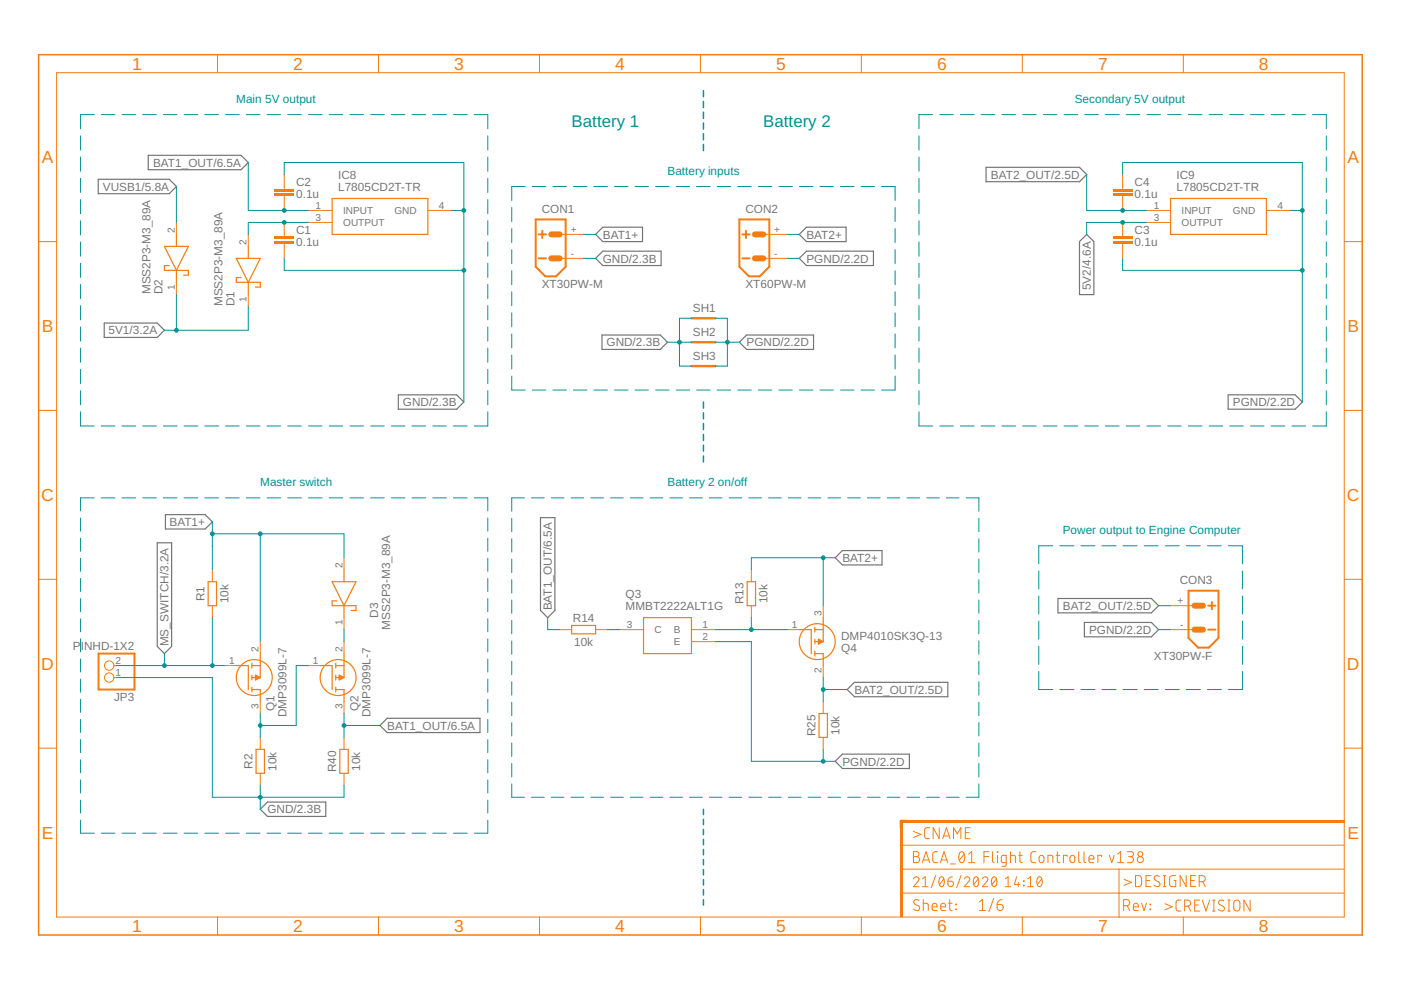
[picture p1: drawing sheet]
<svg xmlns="http://www.w3.org/2000/svg" width="297mm" height="210mm" viewBox="0 0 297 210" stroke-linecap="round" stroke-linejoin="round" font-family="sans-serif">
<g fill="none" stroke="#757575" stroke-width=".25">
<path d="M20.8 38h15.1l1.5 1.5-1.5 1.6h-15.1zM31.4 32.9h19.7l1.5 1.6-1.5 1.5h-19.7zM209.1 35.5h19.8l1.5 1.5-1.5 1.5h-19.8zM126.3 54.8l1.5-1.5h12.4v3h-12.4zM126.3 49.7l1.5-1.5h8.4v3h-8.4zM171 53.3h14.2v3h-14.2l-1.5-1.5zM171 48.2h8.4v3h-8.4l-1.5-1.5zM230.4 49.7l1.5 1.5v11.3h-3v-11.3zM22.1 68.5h11.2l1.6 1.5-1.6 1.5h-11.2zM127.6 71h12.4l1.5 1.6-1.5 1.5h-12.4zM156.8 72.6l1.5-1.6h14.2v3.1h-14.2zM84.5 83.7h12.3l1.5 1.5-1.5 1.6h-12.3z"/>
<path d="M260.4 83.7h14.2l1.5 1.5-1.5 1.6h-14.2zM33.3 115.1h3.1v22l-1.5 1.5-1.6-1.5zM35.1 109.1h8.4l1.5 1.5-1.5 1.6h-8.4zM114.6 109.7h3v19.7l-1.5 1.6-1.5-1.6zM177.1 118.3l1.5-1.6h8.4v3.1h-8.4zM224.3 126.9h19.8l1.5 1.5-1.5 1.5h-19.8zM229.9 132h14.2l1.5 1.5-1.5 1.5h-14.2zM80.6 153.8l1.5-1.5h19.7v3h-19.7zM179.6 146.2l1.5-1.5h19.9v3h-19.9zM55.2 171.6l1.5-1.5h12.4v3h-12.4zM177.1 161.4l1.5-1.5h14.2v3h-14.2z"/>
</g>
<g fill="#f57c10">
<path d="M190.8 174.1h.5v20.3h-.5z" fill-rule="evenodd"/>
<path d="M191 173.8h94v.6h-94z" fill-rule="evenodd"/>
</g>
<g fill="#f57c10">
<path d="M190.8 174.1h.5v20.3h-.5zM190.8 174.1v20.3h.5v-20.3z"/>
<path d="M191 173.8h94v.6h-94zM191 173.8v.6h94v-.6z"/>
</g>
<g fill="none" stroke="#f57c10" stroke-width=".21">
<path d="M12 15.4h273v179h-273zM46.1 11.6v3.8M80.2 11.6v3.8M114.4 11.6v3.8M148.5 11.6v3.8M182.6 11.6v3.8M216.7 11.6v3.8M250.9 11.6v3.8M8.2 51.2h3.8M65.3 44.6h5.1M65.3 47.2h5.1M90.7 44.6h5.1"/>
<path d="M285 51.2h3.8M8.2 87h3.8M285 87h3.8M8.2 122.8h3.8M45 120.8v2.5M45 128.4v2.6M285 122.8h3.8M8.2 158.6h3.8M55.2 156.3v2.6M285 158.6h3.8M55.2 164v2.5M191.1 179.2h93.9"/>
<path d="M193.7 176.3l1.5 .6-1.5 .7M197.1 175.5h-.7l-.4 .5 .1 1.6 .3 .2h.7M199.1 175.5v2.3l-1.3-2.3v2.3M199.9 177.8l.8-2.3 .7 2.3M200.1 177.2h1.1M202.2 177.8v-2.3l.7 1.3 .8-1.3v2.3M204.7 176.5h.7M205.7 175.5h-1v2.3h1M46.1 194.4v3.8M80.2 194.4v3.8M114.4 194.4v3.8M148.5 194.4v3.8"/>
<path d="M182.6 194.4v3.8M191.1 189.4h93.9M191.1 184.3h93.9M193.7 180.6h.6a.52 .52 0 0 1 .5 .5 .52 .52 0 0 1-.5 .5 .65 .65 0 0 1 .7 .7 .65 .65 0 0 1-.7 .6h-.6zM193.7 186.4a.58 .58 0 0 1 .8-.5 .58 .58 0 0 1 .2 .9l-1 1.2h1.1M193.7 181.6h.6M194.8 190.9a.58 .58 0 0 0-.8-.1 .58 .58 0 0 0 0 .9l.7 .4a.58 .58 0 0 1 .1 .9 .58 .58 0 0 1-.9-.1l-.2-.2M195.6 182.9l.7-2.3 .8 2.3M195.6 188h1.2M195.6 186.4l.6-.5v2.1M195.7 191.5l1 .1 .1 1.5M195.7 190.7v2.4"/>
<path d="M195.7 182.3h1.2M197.6 192.3h1.1a.54 .54 0 0 0-.4-.8 .54 .54 0 0 0-.7 .5l.2 1 .9 .1M198.4 185.7l-1 2.5M198.8 180.6h-.7l-.3 .5 .1 1.6 .2 .2h.7M199.3 186l.2-.1a.86 .86 0 0 1 .7 1.3 .6 .6 0 0 1-.6 .8 .6 .6 0 0 1-.5-.8v-.5zM199.4 182.9l.8-2.3 .7 2.3M199.5 192.3h1a.54 .54 0 0 0-.4-.8 .54 .54 0 0 0-.6 .5l.1 1 .9 .1M199.6 182.3h1.1M200.1 186.4l-.9 1.1M201 186.8h.7a.59 .59 0 0 1 .4 .7 .59 .59 0 0 1-.6 .5 .59 .59 0 0 1-.5-.6zM201.1 191.5h.8M201.4 190.7v2.1l.5 .3"/>
<path d="M201.5 183.2h1.1M201.9 185.9l-.6 .3-.3 .6M202.6 191.7l.2 .1zM202.6 192.7l.2 .2zM203.5 180.8a.53 .53 0 0 1 .7-.2 .53 .53 0 0 1 .3 .6 1.34 1.34 0 0 1-.6 1.7 1.4 1.4 0 0 1-.4-2.1zM203.8 185.7l-1 2.5M204.4 186.4a.58 .58 0 0 1 .9-.5 .58 .58 0 0 1 .1 .9l-1 1.2h1.2M204.4 181.1l-1 1.3M205.4 182.9h1.3M205.4 181.1l.6-.5v2.3M206.6 186l.2-.1a.86 .86 0 0 1 .7 1.3 .6 .6 0 0 1-.6 .8 .6 .6 0 0 1-.5-.8v-.5zM207.4 186.4l-.9 1.1"/>
<path d="M207.6 193.1h1.3M207.6 191.2l.7-.5v2.4M208.3 186.4a.58 .58 0 0 1 .8-.5 .58 .58 0 0 1 .2 .9l-1 1.2h1.1M208.6 181.6h1.1M209.7 180.6h-1.1v2.3M210.4 180.6v2.1l.4 .2M210.5 186l.1-.1a.86 .86 0 0 1 .7 1.3v.3a.51 .51 0 0 1-.5 .5 .51 .51 0 0 1-.5-.5l-.1-.8zM210.7 190.5l-1 2.8M211.3 186.4l-1 1.1M211.4 191.8h.8a.65 .65 0 0 1 .5 .7 .65 .65 0 0 1-.7 .6 .65 .65 0 0 1-.6-.7zM211.4 180.6l.2 .1zM211.5 181.4v1.5"/>
<path d="M212.4 190.7l-.7 .3-.3 .8M213.1 188h1.2M213.1 186.4l.6-.5v2.1M213.3 182.9h-.8l-.2-.2v-1.1l.2-.2h.8v1.9l-.2 .4h-.7M214.2 181.4l1 .1 .1 1.4M214.2 180.6v2.3M215.5 185.9l-.4 1.6h1.1M215.9 187.1v.9M216 181.4h.7M216.2 180.6l.1 2.1 .4 .2M216.7 194.4v3.8M217 186.8l.1 .1z"/>
<path d="M217 187.7l.1 .1zM217.9 188h1.2M217.9 186.4l.6-.5v2.1M219.6 180.6h-.7l-.3 .5 .1 1.6 .2 .2h.7M220.1 186l.1-.1a.86 .86 0 0 1 .8 1.3l-.1 .3a.5 .5 0 0 1-.5 .5 .5 .5 0 0 1-.5-.5l-.1-.8zM220.4 181.5l.5-.1a.92 .92 0 0 1 .2 1.4l-.4 .1-.3-.2-.1-.3zM220.9 186.4l-1 1.1M222.2 182.9v-1.5l.9 .1 .1 1.4M223.9 181.4h.8M224.2 180.6v2.1l.5 .2M226.3 181.6v-.2h-.8v1.5M227 181.5l.5-.1a.92 .92 0 0 1 .1 1.4l-.3 .1-.3-.2-.2-.3z"/>
<path d="M228.7 180.6v1.9l.1 .3 .3 .1M229.8 180.6v2.1l.4 .2M230.9 182.1h1a.55 .55 0 0 0-.3-.7 .55 .55 0 0 0-.7 .5l.1 .9 .9 .1M233.6 181.6v-.2h-.8v1.5M235.2 181.4l.5 1.5 .5-1.5M236.9 182.9h1.4M236.9 181.1l.7-.5v2.3M237.3 184.3v10.2M238.2 192h.7a.65 .65 0 0 0 .6-.6 .65 .65 0 0 0-.6-.7h-.7v2.4M238.3 186.4l1.6 .7-1.6 .6M239 192l.5 1.1M239 180.6h.8a.52 .52 0 0 1 .5 .5 .52 .52 0 0 1-.5 .5h-.5"/>
<path d="M239.7 181.6a.65 .65 0 0 1 .6 .7 .65 .65 0 0 1-.6 .6h-.7M240.3 192.3h1a.54 .54 0 0 0-.3-.8 .54 .54 0 0 0-.7 .5l.1 1 .9 .1M240.7 185.7h.9l.4 .4v1.4l-.4 .5h-.9zM242 191.5l.5 1.6 .6-1.6M243 186.7h.8M243.8 192.7l.1 .2zM243.8 191.7l.1 .1zM244 185.7h-1v2.3h1M245.8 185.8a.58 .58 0 0 0-.9-.1 .58 .58 0 0 0 .1 .9l.7 .4a.54 .54 0 0 1 .2 .7 .54 .54 0 0 1-.8 .2l-.5-.2M246.6 185.7h.6M246.6 188h.6M246.9 185.7v2.3"/>
<path d="M247 191.6l1.5 .7-1.5 .6M249.3 185.7h-1l-.3 .3v1.5l.2 .4 1.1 .1v-1.3h-.4M250.4 190.8l-.7 .1-.4 .4 .1 1.7 .3 .1 .7 .1M250.9 194.4v3.8M251.2 192.1h.6a.65 .65 0 0 0 .7-.6 .65 .65 0 0 0-.7-.7h-.6v2.4M251.5 185.7v2.3l-1.3-2.3v2.3M251.9 192.1l.6 1.1M252.4 186.7h.8M253.3 191.9h.8M253.5 185.7h-1.1v2.3h1.1M254.3 186.9h.6a.65 .65 0 0 0 .6-.6 .65 .65 0 0 0-.6-.6h-.6v2.3M254.3 190.8h-1v2.4h1"/>
<path d="M254.9 190.8l.8 2.4 .8-2.4M255 186.9l.5 1.1M257.1 193.2h.5M257.1 190.8h.5M257.4 190.8v2.4M259.5 191a.58 .58 0 0 0-.9-.1 .58 .58 0 0 0 0 .9l.8 .4a.58 .58 0 0 1 0 .9 .58 .58 0 0 1-.8-.1l-.3-.2M260.3 193.2h.5M260.3 190.8h.5M260.6 190.8v2.4M261.7 191.1a.66 .66 0 0 1 .7-.2 .66 .66 0 0 1 .5 .6v1a.66 .66 0 0 1-.7 .7 .66 .66 0 0 1-.6-.7zM265 190.8v2.4l-1.3-2.4v2.4"/>
<circle cx="241.8" cy="181.1" r=".52"/>
<circle cx="241.8" cy="182.3" r=".64"/>
</g>
<path d="M192.3 174.1h-1.2v1.3" fill="none" stroke="#f57c10" stroke-width=".61"/>
<path d="M8.2 11.6h280.6v186.6h-280.6z" fill="none" stroke="#f57c10" stroke-width=".32"/>
<path d="M70.4 42.1h20.3v7.6h-20.3zM44.1 123.3h1.8v5.1h-1.8zM54.3 158.9h1.8v5.1h-1.8z" fill="none" stroke="#f57c10" stroke-width=".25"/>
<g fill="#f57c10">
<path d="M58.2 51.2h4.1v.5h-4.1z" fill-rule="evenodd"/>
<path d="M58.2 50.2h4.1v.5h-4.1z" fill-rule="evenodd"/>
</g>
<g fill="#f57c10">
<path d="M58.2 51.2h4.1v.5h-4.1zM58.2 51.2v.5h4.1v-.5z"/>
<path d="M58.2 50.2h4.1v.5h-4.1zM58.2 50.2v.5h4.1v-.5z"/>
</g>
<path d="M60.3 47.2v3M60.3 51.7v3.1" fill="none" stroke="#f57c10" stroke-width=".21"/>
<g fill="#f57c10">
<path d="M58.2 41.1h4.1v.5h-4.1z" fill-rule="evenodd"/>
<path d="M58.2 40h4.1v.6h-4.1z" fill-rule="evenodd"/>
</g>
<g fill="#f57c10">
<path d="M58.2 41.1h4.1v.5h-4.1zM58.2 41.1v.5h4.1v-.5z"/>
<path d="M58.2 40h4.1v.6h-4.1zM58.2 40v.6h4.1v-.6z"/>
</g>
<g fill="none" stroke="#f57c10" stroke-width=".21">
<path d="M60.3 37v3M37.4 47.2v2.5M37.4 59.9v2.5M52.6 49.7v2.5M60.3 41.6v3M243.1 44.6h5.1M243.1 47.2h5.1M268.5 44.6h5.1M52.6 62.4v2.5M72.9 118.3v2.5M55.2 136v2.6M72.9 131v2.5"/>
<path d="M47.6 141.1h2.5M55.2 148.7v2.6"/>
</g>
<g fill="none" stroke="#f57c10" stroke-width=".25">
<path d="M34.9 52.2h5l-2.5 5.1zM35.9 56.3h-1v1h5v1h-1M37.4 49.7v2.5M37.4 57.3v2.6M50.1 54.8h5.1l-2.6 5.1zM51.1 58.8h-1v1.1h5.1v1h-1M52.6 52.2v2.6M52.6 59.9v2.5M248.2 42.1h20.3v7.6h-20.3zM55.2 138.6v5.1M70.4 123.3h5.1l-2.6 5.1zM71.4 127.4h-1v1h5.1v1h-1"/>
<path d="M72.9 120.8v2.5M72.9 128.4v2.6M50.1 141.1h2.5v5.1M53.4 146.2h1.8v2.5M53.4 141.1h1.8M53.4 143.7h1.8M53.4 140.6v1M53.4 143.2v1M53.4 145.7v1M54.2 143.2l1 .5-1 .5zM54.2 144h.3M54.2 143.8h.7"/>
<path d="M54.2 143.6h.8M54.2 143.3h.3"/>
<circle cx="53.9" cy="143.7" r="3.8"/>
</g>
<g fill="#f57c10">
<path d="M236 51.2h4.1v.5h-4.1z" fill-rule="evenodd"/>
<path d="M236 50.2h4.1v.5h-4.1z" fill-rule="evenodd"/>
</g>
<g fill="#f57c10">
<path d="M236 51.2h4.1v.5h-4.1zM236 51.2v.5h4.1v-.5z"/>
<path d="M236 50.2h4.1v.5h-4.1zM236 50.2v.5h4.1v-.5z"/>
</g>
<path d="M238 47.2v3M238 51.7v3.1" fill="none" stroke="#f57c10" stroke-width=".21"/>
<g fill="#f57c10">
<path d="M236 41.1h4.1v.5h-4.1z" fill-rule="evenodd"/>
<path d="M236 40h4.1v.6h-4.1z" fill-rule="evenodd"/>
</g>
<g fill="#f57c10">
<path d="M236 41.1h4.1v.5h-4.1zM236 41.1v.5h4.1v-.5z"/>
<path d="M236 40h4.1v.6h-4.1zM236 40v.6h4.1v-.6z"/>
</g>
<g fill="none" stroke="#f57c10" stroke-width=".21">
<path d="M238 37v3M118.7 49.7h5M118.7 54.8h5M161.8 49.7h5.1M161.8 54.8h5.1M238 41.6v3M72.9 136v2.6M118.7 133.5h2.5M126.3 133.5h2.5M131.4 133.5h5M146.6 133.5h5.1M146.6 136h5.1"/>
<path d="M159.3 120.8v2.5M159.3 128.4v2.6M166.9 133.5h2.6M174.5 128.4v2.6M248.2 133.5h5.1M248.2 128.4h5.1M24.1 141.1h.6M24.1 143.7h.6M65.3 141.1h2.6M72.9 148.7v2.6M72.9 156.3v2.6M174.5 141.1v2.6"/>
<path d="M174.5 148.7v2.6M174.5 156.3v2.6M72.9 164v2.5"/>
<circle cx="23.2" cy="143.7" r=".99"/>
<circle cx="23.2" cy="141.1" r=".99"/>
</g>
<g fill="none" stroke="#f57c10" stroke-width=".25">
<path d="M72.9 138.6v5.1M121.2 132.6h5.1v1.8h-5.1zM136.4 131h10.2v7.6h-10.2zM158.4 123.3h1.8v5.1h-1.8zM169.5 133.5h2.5v5.1M172.8 138.6h1.7v2.5M172.8 133.5h1.7M172.8 136h1.7M172.8 133v1M172.8 135.5v1M172.8 138.1v1M173.5 135.5v1l1-.5"/>
<path d="M173.5 135.5l1 .5M173.5 136.4h.2M173.5 136.2h.6M173.5 136h1M173.5 135.8h.5M173.5 135.6h.1M174.5 131v5M67.9 141.1h2.5v5.1M71.2 146.2h1.7v2.5M71.2 141.1h1.7M71.2 143.7h1.7M71.2 140.6v1"/>
<path d="M71.2 143.2v1M71.2 145.7v1M71.9 143.2l1 .5-1 .5zM71.9 144h.3M71.9 143.8h.8M71.9 143.6h.9M71.9 143.3h.4M72.1 158.9h1.7v5.1h-1.7zM173.7 151.3h1.7v5h-1.7z"/>
<circle cx="173.3" cy="136" r="3.8"/>
<circle cx="71.7" cy="143.7" r="3.8"/>
</g>
<g fill="none" stroke="#f57c10" stroke-width=".42">
<path d="M113.6 46.5h6.3v10.1l-2 2h-2.3l-2-2zM114.2 49.7h1.5M114.2 54.8h1.5M115 48.9v1.6M156.8 46.5h6.3v10.1l-2 2h-2.3l-2-2zM157.4 49.7h1.5M157.4 54.8h1.5M158.2 48.9v1.6M20.9 138.6h7.6v7.6h-7.6zM252 125.2h6.3v10.1l-2 2h-2.3l-2-2zM256.2 128.4h1.5M256.2 133.5h1.5"/>
<path d="M256.9 127.7v1.5"/>
</g>
<path d="M116.9 49.7h1.8M116.9 54.8h1.8M160.1 49.7h1.7M160.1 54.8h1.7M253.3 128.4h1.7M253.3 133.5h1.7" fill="none" stroke="#f57c10" stroke-width="1.3"/>
<path d="M146.6 67.5h5.1M146.6 72.6h5.1M146.6 77.6h5.1" fill="none" stroke="#f57c10" stroke-width=".51"/>
<path d="M60.3 37v-2.5h38v22.8h-38v-2.5M95.8 44.6h2.5" fill="none" stroke="#009292" stroke-width=".21"/>
<g fill="#009292">
<circle cx="98.3" cy="44.6" r=".51"/>
<circle cx="98.3" cy="57.3" r=".51"/>
</g>
<g fill="#009292">
<path d="M97.8 44.6a.51 .51 0 0 1 1 0 .51 .51 0 0 1-1 0zM97.8 44.6a.51 .51 0 0 0 1 0 .51 .51 0 0 0-1 0z"/>
<path d="M97.8 57.3a.51 .51 0 0 1 1 0 .51 .51 0 0 1-1 0zM97.8 57.3a.51 .51 0 0 0 1 0 .51 .51 0 0 0-1 0z"/>
</g>
<path d="M98.3 57.3v27.9M45 169h10.2M55.2 166.5v5.1" fill="none" stroke="#009292" stroke-width=".21"/>
<circle cx="55.2" cy="169" r=".51" fill="#009292"/>
<path d="M54.7 169a.51 .51 0 0 1 1 0 .51 .51 0 0 1-1 0zM54.7 169a.51 .51 0 0 0 1 0 .51 .51 0 0 0-1 0z" fill="#009292"/>
<path d="M123.7 54.8h2.6M144.1 72.6h2.5M146.6 67.5h-2.5v10.1h2.5M24.7 143.7h20.3v25.3M72.9 166.5v2.5h-17.7" fill="none" stroke="#009292" stroke-width=".21"/>
<circle cx="144.1" cy="72.6" r=".51" fill="#009292"/>
<path d="M143.6 72.6a.51 .51 0 0 1 1 0 .51 .51 0 0 1-1 0zM143.6 72.6a.51 .51 0 0 0 1 0 .51 .51 0 0 0-1 0z" fill="#009292"/>
<path d="M141.5 72.6h2.6M45 110.6v10.2M55.2 113.2h17.7v5.1" fill="none" stroke="#009292" stroke-width=".21"/>
<circle cx="45" cy="113.2" r=".51" fill="#009292"/>
<path d="M44.5 113.2a.51 .51 0 0 1 1 0 .51 .51 0 0 1-1 0zM44.5 113.2a.51 .51 0 0 0 1 0 .51 .51 0 0 0-1 0z" fill="#009292"/>
<path d="M45 113.2h10.2v22.8" fill="none" stroke="#009292" stroke-width=".21"/>
<circle cx="55.2" cy="113.2" r=".51" fill="#009292"/>
<path d="M54.7 113.2a.51 .51 0 0 1 1 0 .51 .51 0 0 1-1 0zM54.7 113.2a.51 .51 0 0 0 1 0 .51 .51 0 0 0-1 0z" fill="#009292"/>
<g fill="none" stroke="#009292" stroke-width=".21">
<path d="M17.1 28.8v3M17.1 33.3v3M17.1 37.8v3M20 24.3h-2.9v3M21.5 24.3h2.9M25.9 24.3h2.9M30.2 24.3h2.9M34.6 24.3h2.9M39 24.3h2.9M43.4 24.3h2.9M47.8 24.3h2.9M52.2 24.3h2.9"/>
<path d="M56.6 24.3h2.9M61 24.3h2.9M65.4 24.3h2.9M69.8 24.3h2.9M74.2 24.3h2.9M78.6 24.3h2.9M83 24.3h2.9M87.4 24.3h2.9M91.8 24.3h2.8M96.1 24.3h2.9M100.5 24.3h2.9v3M103.4 28.8v3"/>
<path d="M103.4 33.3v3M103.4 37.8v3M17.1 42.3v3M17.1 46.8v3M17.1 51.3v3M17.1 55.8v3M103.4 42.3v3M103.4 46.8v3M103.4 51.3v3M103.4 55.8v3M123.7 49.7h2.6M17.1 60.3v3"/>
<path d="M17.1 64.8v3M17.1 69.3v3M17.1 73.8v3M17.1 78.3v3M37.4 62.4v7.6M52.6 64.9v5.1h-17.7M103.4 60.3v3M103.4 64.8v3M103.4 69.3v3M103.4 73.8v3M103.4 78.3v3M17.1 87.3v3h2.9"/>
<path d="M17.1 82.8v3M21.5 90.3h2.9M25.9 90.3h2.9M30.2 90.3h2.9M34.6 90.3h2.9M39 90.3h2.9M43.4 90.3h2.9M47.8 90.3h2.9M52.2 90.3h2.9M56.6 90.3h2.9M61 90.3h2.9M65.4 90.3h2.9"/>
<path d="M69.8 90.3h2.9M74.2 90.3h2.9M78.6 90.3h2.9M83 90.3h2.9M87.4 90.3h2.9M91.8 90.3h2.8M96.1 90.3h2.9M103.4 82.8v3M103.4 87.3v3h-2.9"/>
</g>
<circle cx="37.4" cy="70" r=".51" fill="#009292"/>
<path d="M36.9 70a.51 .51 0 0 1 1 0 .51 .51 0 0 1-1 0zM36.9 70a.51 .51 0 0 0 1 0 .51 .51 0 0 0-1 0z" fill="#009292"/>
<path d="M37.4 39.5v7.7M166.9 49.7h2.6M174.5 118.3v10.1M177.1 118.3h-17.8v2.5" fill="none" stroke="#009292" stroke-width=".21"/>
<circle cx="174.5" cy="118.3" r=".51" fill="#009292"/>
<path d="M174 118.3a.51 .51 0 0 1 1 0 .51 .51 0 0 1-1 0zM174 118.3a.51 .51 0 0 0 1 0 .51 .51 0 0 0-1 0z" fill="#009292"/>
<g fill="none" stroke="#009292" stroke-width=".21">
<path d="M111.4 39.5h-2.9v3M112.9 39.5h2.8M117.2 39.5h2.9M121.6 39.5h2.8M125.9 39.5h2.9M130.3 39.5h2.8M134.6 39.5h2.9M139 39.5h2.9M143.4 39.5h2.8M147.7 39.5h2.9M152.1 39.5h2.8M156.4 39.5h2.9"/>
<path d="M160.8 39.5h2.8M165.1 39.5h2.9M169.5 39.5h2.8M173.8 39.5h2.9M178.2 39.5h2.9M182.6 39.5h2.8M186.9 39.5h2.9v3M52.6 44.6h12.7M108.5 44v3M108.5 48.5v2.9M108.5 52.9v3M108.5 57.4v3"/>
<path d="M189.8 44v3M189.8 48.5v2.9M189.8 52.9v3M189.8 57.4v3M108.5 79.7v3h2.9M108.5 61.9v2.9M108.5 66.3v3M108.5 70.8v3M108.5 75.3v2.9M189.8 61.9v2.9M189.8 66.3v3M189.8 70.8v3"/>
<path d="M189.8 75.3v2.9M189.8 79.7v3h-2.9M112.9 82.7h2.8M117.2 82.7h2.9M121.6 82.7h2.8M125.9 82.7h2.9M130.3 82.7h2.8M134.6 82.7h2.9M139 82.7h2.9M143.4 82.7h2.8M147.7 82.7h2.9M152.1 82.7h2.8"/>
<path d="M156.4 82.7h2.9M160.8 82.7h2.8M165.1 82.7h2.9M169.5 82.7h2.8M173.8 82.7h2.9M178.2 82.7h2.9M182.6 82.7h2.8M17.1 109.8v2.8M17.1 114.1v2.8M17.1 118.4v2.7M20 105.6h-2.9v2.7M21.5 105.6h2.9"/>
<path d="M25.9 105.6h2.9M30.2 105.6h2.9M34.6 105.6h2.9M39 105.6h2.9M43.4 105.6h2.9M47.8 105.6h2.9M52.2 105.6h2.9M56.6 105.6h2.9M61 105.6h2.9M65.4 105.6h2.9M69.8 105.6h2.9M74.2 105.6h2.9"/>
<path d="M78.6 105.6h2.9M83 105.6h2.9M87.4 105.6h2.9M91.8 105.6h2.8M96.1 105.6h2.9M100.5 105.6h2.9v2.7M103.4 109.8v2.8M103.4 114.1v2.8M103.4 118.4v2.7M17.1 122.6v2.8M17.1 126.9v2.8M17.1 131.2v2.8"/>
<path d="M17.1 135.4v2.8M17.1 139.7v2.8M103.4 122.6v2.8M103.4 126.9v2.8M103.4 131.2v2.8M103.4 135.4v2.8M103.4 139.7v2.8M17.1 144v2.8M17.1 148.3v2.7M17.1 152.5v2.8M17.1 156.8v2.8M103.4 144v2.8"/>
<path d="M103.4 148.3v2.7M103.4 152.5v2.8M103.4 156.8v2.8M17.1 173.9v2.8h2.9M17.1 161.1v2.8M17.1 165.4v2.7M17.1 169.6v2.8M21.5 176.7h2.9M25.9 176.7h2.9M30.2 176.7h2.9M34.6 176.7h2.9M39 176.7h2.9"/>
<path d="M43.4 176.7h2.9M47.8 176.7h2.9M52.2 176.7h2.9M56.6 176.7h2.9M61 176.7h2.9M65.4 176.7h2.9M69.8 176.7h2.9M74.2 176.7h2.9M78.6 176.7h2.9M83 176.7h2.9M87.4 176.7h2.9M91.8 176.7h2.8"/>
<path d="M96.1 176.7h2.9M103.4 161.1v2.8M103.4 165.4v2.7M103.4 169.6v2.8M103.4 173.9v2.8h-2.9"/>
</g>
<circle cx="60.3" cy="44.6" r=".51" fill="#009292"/>
<path d="M59.8 44.6a.51 .51 0 0 1 1 0 .51 .51 0 0 1-1 0zM59.8 44.6a.51 .51 0 0 0 1 0 .51 .51 0 0 0-1 0z" fill="#009292"/>
<path d="M52.6 34.5v10.1M116.1 131v2.5h2.6M72.9 151.3v5M72.9 153.8h7.7" fill="none" stroke="#009292" stroke-width=".21"/>
<circle cx="72.9" cy="153.8" r=".51" fill="#009292"/>
<path d="M72.4 153.8a.51 .51 0 0 1 1 0 .51 .51 0 0 1-1 0zM72.4 153.8a.51 .51 0 0 0 1 0 .51 .51 0 0 0-1 0z" fill="#009292"/>
<path d="M238 37v-2.5h38.1v22.8h-38.1v-2.5M273.6 44.6h2.5" fill="none" stroke="#009292" stroke-width=".21"/>
<g fill="#009292">
<circle cx="276.1" cy="44.6" r=".51"/>
<circle cx="276.1" cy="57.3" r=".51"/>
</g>
<g fill="#009292">
<path d="M275.6 44.6a.51 .51 0 0 1 1 0 .51 .51 0 0 1-1 0zM275.6 44.6a.51 .51 0 0 0 1 0 .51 .51 0 0 0-1 0z"/>
<path d="M275.6 57.3a.51 .51 0 0 1 1 0 .51 .51 0 0 1-1 0zM275.6 57.3a.51 .51 0 0 0 1 0 .51 .51 0 0 0-1 0z"/>
</g>
<path d="M166.9 54.8h2.6M276.1 57.3v27.9M151.7 67.5h2.5v10.1h-2.5M151.7 72.6h2.5M245.6 133.5h2.6" fill="none" stroke="#009292" stroke-width=".21"/>
<circle cx="154.2" cy="72.6" r=".51" fill="#009292"/>
<path d="M153.7 72.6a.51 .51 0 0 1 1 0 .51 .51 0 0 1-1 0zM153.7 72.6a.51 .51 0 0 0 1 0 .51 .51 0 0 0-1 0z" fill="#009292"/>
<path d="M154.2 72.6h2.6M151.7 136h7.6v25.4h17.8M174.5 158.9v2.5" fill="none" stroke="#009292" stroke-width=".21"/>
<circle cx="174.5" cy="161.4" r=".51" fill="#009292"/>
<path d="M174 161.4a.51 .51 0 0 1 1 0 .51 .51 0 0 1-1 0zM174 161.4a.51 .51 0 0 0 1 0 .51 .51 0 0 0-1 0z" fill="#009292"/>
<path d="M243.1 47.2h-12.7v2.5" fill="none" stroke="#009292" stroke-width=".21"/>
<circle cx="238" cy="47.2" r=".51" fill="#009292"/>
<path d="M237.5 47.2a.51 .51 0 0 1 1 0 .51 .51 0 0 1-1 0zM237.5 47.2a.51 .51 0 0 0 1 0 .51 .51 0 0 0-1 0z" fill="#009292"/>
<g fill="none" stroke="#009292" stroke-width=".21">
<path d="M194.8 28.8v3M194.8 33.3v3M194.8 37.8v3M197.7 24.3h-2.9v3M199.2 24.3h2.9M203.6 24.3h2.9M208 24.3h2.9M212.4 24.3h2.9M216.8 24.3h2.9M221.2 24.3h2.9M225.6 24.3h2.9M230 24.3h2.9"/>
<path d="M234.4 24.3h2.9M238.8 24.3h2.9M243.2 24.3h2.9M247.6 24.3h2.8M251.9 24.3h2.9M256.3 24.3h2.9M260.7 24.3h2.9M265.1 24.3h2.9M269.5 24.3h2.9M273.9 24.3h2.9M278.3 24.3h2.9v3M281.2 28.8v3"/>
<path d="M281.2 33.3v3M281.2 37.8v3M194.8 42.3v3M194.8 46.8v3M194.8 51.3v3M194.8 55.8v3M281.2 42.3v3M281.2 46.8v3M281.2 51.3v3M281.2 55.8v3M194.8 60.3v3M194.8 64.8v3"/>
<path d="M194.8 69.3v3M194.8 73.8v3M194.8 78.3v3M281.2 60.3v3M281.2 64.8v3M281.2 69.3v3M281.2 73.8v3M281.2 78.3v3M194.8 87.3v3h2.9M194.8 82.8v3M199.2 90.3h2.9M203.6 90.3h2.9"/>
<path d="M208 90.3h2.9M212.4 90.3h2.9M216.8 90.3h2.9M221.2 90.3h2.9M225.6 90.3h2.9M230 90.3h2.9M234.4 90.3h2.9M238.8 90.3h2.9M243.2 90.3h2.9M247.6 90.3h2.8M251.9 90.3h2.9M256.3 90.3h2.9"/>
<path d="M260.7 90.3h2.9M265.1 90.3h2.9M269.5 90.3h2.9M273.9 90.3h2.9M281.2 82.8v3M281.2 87.3v3h-2.9M45 131v10.1M34.9 141.1h12.7"/>
</g>
<circle cx="45" cy="141.1" r=".51" fill="#009292"/>
<path d="M44.5 141.1a.51 .51 0 0 1 1 0 .51 .51 0 0 1-1 0zM44.5 141.1a.51 .51 0 0 0 1 0 .51 .51 0 0 0-1 0z" fill="#009292"/>
<path d="M34.9 138.6v2.5h-10.2" fill="none" stroke="#009292" stroke-width=".21"/>
<circle cx="34.9" cy="141.1" r=".51" fill="#009292"/>
<path d="M34.4 141.1a.51 .51 0 0 1 1 0 .51 .51 0 0 1-1 0zM34.4 141.1a.51 .51 0 0 0 1 0 .51 .51 0 0 0-1 0z" fill="#009292"/>
<g fill="none" stroke="#009292" stroke-width=".32">
<path d="M149.1 19.2v1.3M149.1 21.5v1.3M149.1 23.8v1.3M149.1 26.1v1.2M149.1 28.4v1.2M149.1 30.6v1.3M149.1 85.2v1.3M149.1 87.5v1.3M149.1 89.8v1.3M149.1 92.1v1.3M149.1 94.4v1.3M149.1 96.7v1.2"/>
<path d="M149.1 171.6v1.1M149.1 173.7v1.1M149.1 175.9v1.1M149.1 178v1.1M149.1 180.1v1.2M149.1 182.2v1.2M149.1 184.4v1.1M149.1 186.5v1.1M149.1 188.6v1.2M149.1 190.8v1.1"/>
</g>
<g fill="none" stroke="#009292" stroke-width=".21">
<path d="M52.6 47.2h12.7M108.5 109.9v2.8M108.5 114.2v2.9M108.5 118.6v2.8M111.2 105.6h-2.7v2.8M112.7 105.6h2.7M116.9 105.6h2.7M121.1 105.6h2.7M125.3 105.6h2.7M129.5 105.6h2.6M133.6 105.6h2.7M137.8 105.6h2.7"/>
<path d="M142 105.6h2.7M146.2 105.6h2.7M150.4 105.6h2.7M154.6 105.6h2.7M158.8 105.6h2.7M163 105.6h2.7M167.2 105.6h2.6M171.3 105.6h2.7M175.5 105.6h2.7M179.7 105.6h2.7M183.9 105.6h2.7M188.1 105.6h2.7"/>
<path d="M192.3 105.6h2.7M196.5 105.6h2.7M200.7 105.6h2.6M204.9 105.6h2.6v2.8M207.5 109.9v2.8M207.5 114.2v2.9M207.5 118.6v2.8M223.2 115.7h-3v3.8M224.7 115.7h3M229.2 115.7h3M233.6 115.7h3M238.1 115.7h3"/>
<path d="M242.6 115.7h3M247.1 115.7h2.9M251.5 115.7h3M256 115.7h3M260.5 115.7h2.9v3.8M108.5 122.9v2.8M108.5 127.2v2.8M108.5 131.6v2.8M108.5 135.9v2.8M207.5 122.9v2.8M207.5 127.2v2.8M207.5 131.6v2.8"/>
<path d="M207.5 135.9v2.8M220.2 121.1v3.8M220.2 126.4v3.8M220.2 131.7v3.8M220.2 137v3.9M263.4 121.1v3.8M263.4 126.4v3.8M263.4 131.7v3.8M263.4 137v3.9M108.5 140.2v2.8M108.5 144.5v2.9M108.5 148.9v2.8"/>
<path d="M108.5 153.2v2.8M108.5 157.5v2.9M207.5 140.2v2.8M207.5 144.5v2.9M207.5 148.9v2.8M207.5 153.2v2.8M207.5 157.5v2.9M220.2 142.4v3.8h3M224.7 146.2h3M229.2 146.2h3M233.6 146.2h3M238.1 146.2h3"/>
<path d="M242.6 146.2h3M247.1 146.2h2.9M251.5 146.2h3M256 146.2h3M263.4 142.4v3.8h-2.9M108.5 166.2v2.8h2.7M108.5 161.9v2.8M112.7 169h2.7M116.9 169h2.7M121.1 169h2.7M125.3 169h2.7M129.5 169h2.6"/>
<path d="M133.6 169h2.7M137.8 169h2.7M142 169h2.7M146.2 169h2.7M150.4 169h2.7M154.6 169h2.7M158.8 169h2.7M163 169h2.7M167.2 169h2.6M171.3 169h2.7M175.5 169h2.7M179.7 169h2.7"/>
<path d="M183.9 169h2.7M188.1 169h2.7M192.3 169h2.7M196.5 169h2.7M200.7 169h2.6M207.5 161.9v2.8M207.5 166.2v2.8h-2.6"/>
</g>
<circle cx="60.3" cy="47.2" r=".51" fill="#009292"/>
<path d="M59.8 47.2a.51 .51 0 0 1 1 0 .51 .51 0 0 1-1 0zM59.8 47.2a.51 .51 0 0 0 1 0 .51 .51 0 0 0-1 0z" fill="#009292"/>
<path d="M52.6 47.2v2.5M174.5 143.7v5M174.5 146.2h5.1" fill="none" stroke="#009292" stroke-width=".21"/>
<circle cx="174.5" cy="146.2" r=".51" fill="#009292"/>
<path d="M174 146.2a.51 .51 0 0 1 1 0 .51 .51 0 0 1-1 0zM174 146.2a.51 .51 0 0 0 1 0 .51 .51 0 0 0-1 0z" fill="#009292"/>
<path d="M230.4 44.6h12.7" fill="none" stroke="#009292" stroke-width=".21"/>
<circle cx="238" cy="44.6" r=".51" fill="#009292"/>
<path d="M237.5 44.6a.51 .51 0 0 1 1 0 .51 .51 0 0 1-1 0zM237.5 44.6a.51 .51 0 0 0 1 0 .51 .51 0 0 0-1 0z" fill="#009292"/>
<path d="M230.4 37v7.6M151.7 133.5h15.2M159.3 131v2.5M245.6 128.4h2.6" fill="none" stroke="#009292" stroke-width=".21"/>
<circle cx="159.3" cy="133.5" r=".51" fill="#009292"/>
<path d="M158.8 133.5a.51 .51 0 0 1 1 0 .51 .51 0 0 1-1 0zM158.8 133.5a.51 .51 0 0 0 1 0 .51 .51 0 0 0-1 0z" fill="#009292"/>
<path d="M128.8 133.5h2.6M55.2 151.3v5M55.2 153.8h7.6" fill="none" stroke="#009292" stroke-width=".21"/>
<circle cx="55.2" cy="153.8" r=".51" fill="#009292"/>
<path d="M54.7 153.8a.51 .51 0 0 1 1 0 .51 .51 0 0 1-1 0zM54.7 153.8a.51 .51 0 0 0 1 0 .51 .51 0 0 0-1 0z" fill="#009292"/>
<path d="M72.9 133.5v2.5M65.3 141.1h-2.5v12.7" fill="none" stroke="#009292" stroke-width=".21"/>
<g font-size="3.7" fill="#f57c10">
<text x="28" y="14.8">1</text>
<text x="62.2" y="14.8">2</text>
<text x="96.3" y="14.8">3</text>
<text x="130.4" y="14.8">4</text>
<text x="164.5" y="14.8">5</text>
<text x="198.7" y="14.8">6</text>
<text x="232.8" y="14.8">7</text>
<text x="266.9" y="14.8">8</text>
<text x="8.9" y="34.6">A</text>
<text x="285.7" y="34.6">A</text>
<text x="8.9" y="70.4">B</text>
<text x="285.7" y="70.4">B</text>
<text x="8.8" y="106.2">C</text>
<text x="285.6" y="106.2">C</text>
<text x="8.8" y="142">D</text>
<text x="285.6" y="142">D</text>
<text x="8.9" y="177.8">E</text>
<text x="285.7" y="177.8">E</text>
<text x="28" y="197.6">1</text>
<text x="62.2" y="197.6">2</text>
<text x="96.3" y="197.6">3</text>
<text x="130.4" y="197.6">4</text>
<text x="164.5" y="197.6">5</text>
<text x="198.7" y="197.6">6</text>
<text x="232.8" y="197.6">7</text>
<text x="266.9" y="197.6">8</text>
</g>
<g font-size="3.6" fill="#009292">
<text x="121.2" y="26.8">Battery 1</text>
<text x="161.8" y="26.8">Battery 2</text>
</g>
<g font-size="2.5" fill="#009292">
<text x="50.1" y="21.8">Main 5V output</text>
<text x="227.9" y="21.8">Secondary 5V output</text>
<text x="141.5" y="37">Battery inputs</text>
<text x="55.2" y="103">Master switch</text>
<text x="141.5" y="103">Battery 2 on/off</text>
<text x="225.3" y="113.2">Power output to Engine Computer</text>
</g>
<g font-size="2.5" fill="#757575">
<text x="32.5" y="35.3">BAT1_OUT/6.5A</text>
<text x="21.8" y="40.4">VUSB1/5.8A</text>
<text x="62.8" y="39.5">C2</text>
<text x="71.7" y="40.4">L7805CD2T-TR</text>
<text x="71.7" y="37.9">IC8</text>
<text x="210.1" y="37.9">BAT2_OUT/2.5D</text>
<text x="240.6" y="39.5">C4</text>
<text x="249.4" y="40.4">L7805CD2T-TR</text>
<text x="249.4" y="37.9">IC9</text>
<text x="62.8" y="42.1">0.1u</text>
<text x="114.9" y="45.1">CON1</text>
<text x="158" y="45.1">CON2</text>
<text x="240.6" y="42.1">0.1u</text>
<text x="62.8" y="52.2">0.1u</text>
<text x="62.8" y="49.7">C1</text>
<text x="127.8" y="50.6">BAT1+</text>
<text x="171" y="50.6">BAT2+</text>
<text x="240.6" y="52.2">0.1u</text>
<text x="240.6" y="49.7">C3</text>
<text x="127.8" y="55.7">GND/2.3B</text>
<text x="171" y="55.7">PGND/2.2D</text>
<text x="31.9" y="62.4" transform="rotate(-90 31.9 62.4)">MSS2P3-M3_89A</text>
<text x="34.5" y="62.4" transform="rotate(-90 34.5 62.4)">D2</text>
<text x="47.2" y="64.9" transform="rotate(-90 47.2 64.9)">MSS2P3-M3_89A</text>
<text x="49.7" y="64.9" transform="rotate(-90 49.7 64.9)">D1</text>
<text x="114.9" y="61.1">XT30PW-M</text>
<text x="158" y="61.1">XT60PW-M</text>
<text x="231.3" y="61.5" transform="rotate(-90 231.3 61.5)">5V2/4.6A</text>
<text x="23" y="70.9">5V1/3.2A</text>
<text x="146.9" y="66.2">SH1</text>
<text x="146.9" y="71.3">SH2</text>
<text x="128.6" y="73.4">GND/2.3B</text>
<text x="146.9" y="76.4">SH3</text>
<text x="158.3" y="73.4">PGND/2.2D</text>
<text x="85.4" y="86.1">GND/2.3B</text>
<text x="261.4" y="86.1">PGND/2.2D</text>
<text x="35.9" y="111.5">BAT1+</text>
<text x="178.6" y="119.1">BAT2+</text>
<text x="250.1" y="123.8">CON3</text>
<text x="43.4" y="127.5" transform="rotate(-90 43.4 127.5)">R1</text>
<text x="48.4" y="127.9" transform="rotate(-90 48.4 127.9)">10k</text>
<text x="80.2" y="131" transform="rotate(-90 80.2 131)">D3</text>
<text x="117" y="129.4" transform="rotate(-90 117 129.4)">BAT1_OUT/6.5A</text>
<text x="121.5" y="131.8">R14</text>
<text x="132.6" y="129.3">MMBT2222ALT1G</text>
<text x="132.6" y="126.8">Q3</text>
<text x="157.6" y="128.2" transform="rotate(-90 157.6 128.2)">R13</text>
<text x="162.7" y="127.9" transform="rotate(-90 162.7 127.9)">10k</text>
<text x="225.3" y="129.3">BAT2_OUT/2.5D</text>
<text x="15.4" y="137.8">P</text>
<text x="17.1" y="137.8">I</text>
<text x="17.8" y="137.8">NHD-1X2</text>
<text x="35.7" y="137" transform="rotate(-90 35.7 137)">MS_SWITCH/3.2A</text>
<text x="82.7" y="133.5" transform="rotate(-90 82.7 133.5)">MSS2P3-M3_89A</text>
<text x="121.7" y="136.9">10k</text>
<text x="178.3" y="135.7">DMP4010SK3Q-13</text>
<text x="230.9" y="134.4">PGND/2.2D</text>
<text x="178.3" y="138.2">Q4</text>
<text x="244.7" y="139.8">XT30PW-F</text>
<text x="24.2" y="148.6">JP3</text>
<text x="181.1" y="147.1">BAT2_OUT/2.5D</text>
<text x="58.2" y="150.8" transform="rotate(-90 58.2 150.8)">Q1</text>
<text x="60.8" y="152.1" transform="rotate(-90 60.8 152.1)">DMP3099L-7</text>
<text x="76" y="150.8" transform="rotate(-90 76 150.8)">Q2</text>
<text x="78.5" y="152.1" transform="rotate(-90 78.5 152.1)">DMP3099L-7</text>
<text x="82.1" y="154.7">BAT1_OUT/6.5A</text>
<text x="178" y="155.8" transform="rotate(-90 178 155.8)">10k</text>
<text x="172.9" y="156.1" transform="rotate(-90 172.9 156.1)">R25</text>
<text x="53.5" y="163" transform="rotate(-90 53.5 163)">R2</text>
<text x="58.6" y="163.4" transform="rotate(-90 58.6 163.4)">10k</text>
<text x="71.3" y="163.7" transform="rotate(-90 71.3 163.7)">R40</text>
<text x="76.4" y="163.4" transform="rotate(-90 76.4 163.4)">10k</text>
<text x="178.6" y="162.3">PGND/2.2D</text>
<text x="56.7" y="172.5">GND/2.3B</text>
</g>
<g font-size="2.1" fill="#757575">
<text x="66.9" y="44.3">1</text>
<text x="66.9" y="46.8">3</text>
<text x="72.7" y="45.4">INPUT</text>
<text x="72.7" y="47.9">OUTPUT</text>
<text x="83.6" y="45.4">GND</text>
<text x="93.1" y="44.3">4</text>
<text x="244.7" y="44.3">1</text>
<text x="244.7" y="46.8">3</text>
<text x="250.5" y="45.4">INPUT</text>
<text x="250.5" y="47.9">OUTPUT</text>
<text x="261.4" y="45.4">GND</text>
<text x="270.8" y="44.3">4</text>
<text x="37" y="49.3" transform="rotate(-90 37 49.3)">2</text>
<text x="52.3" y="51.9" transform="rotate(-90 52.3 51.9)">2</text>
<text x="121" y="49.3">+</text>
<text x="164.2" y="49.3">+</text>
<text x="121" y="54.4">-</text>
<text x="164.2" y="54.4">-</text>
<text x="37" y="61.4" transform="rotate(-90 37 61.4)">1</text>
<text x="52.3" y="63.9" transform="rotate(-90 52.3 63.9)">1</text>
<text x="72.6" y="120.4" transform="rotate(-90 72.6 120.4)">2</text>
<text x="174.2" y="130.6" transform="rotate(-90 174.2 130.6)">3</text>
<text x="249.7" y="128.1">+</text>
<text x="72.6" y="132.5" transform="rotate(-90 72.6 132.5)">1</text>
<text x="132.9" y="133.1">3</text>
<text x="138.8" y="134.3">C</text>
<text x="142.8" y="134.3">B</text>
<text x="142.8" y="136.8">E</text>
<text x="148.9" y="133.1">1</text>
<text x="148.9" y="135.7">2</text>
<text x="167.9" y="133.1">1</text>
<text x="250.2" y="133.1">-</text>
<text x="24.5" y="143.3">1</text>
<text x="24.5" y="140.8">2</text>
<text x="48.6" y="140.8">1</text>
<text x="54.8" y="138.2" transform="rotate(-90 54.8 138.2)">2</text>
<text x="66.3" y="140.8">1</text>
<text x="72.6" y="138.2" transform="rotate(-90 72.6 138.2)">2</text>
<text x="174.2" y="142.7" transform="rotate(-90 174.2 142.7)">2</text>
<text x="54.8" y="150.3" transform="rotate(-90 54.8 150.3)">3</text>
<text x="72.6" y="150.3" transform="rotate(-90 72.6 150.3)">3</text>
</g>
</svg>
